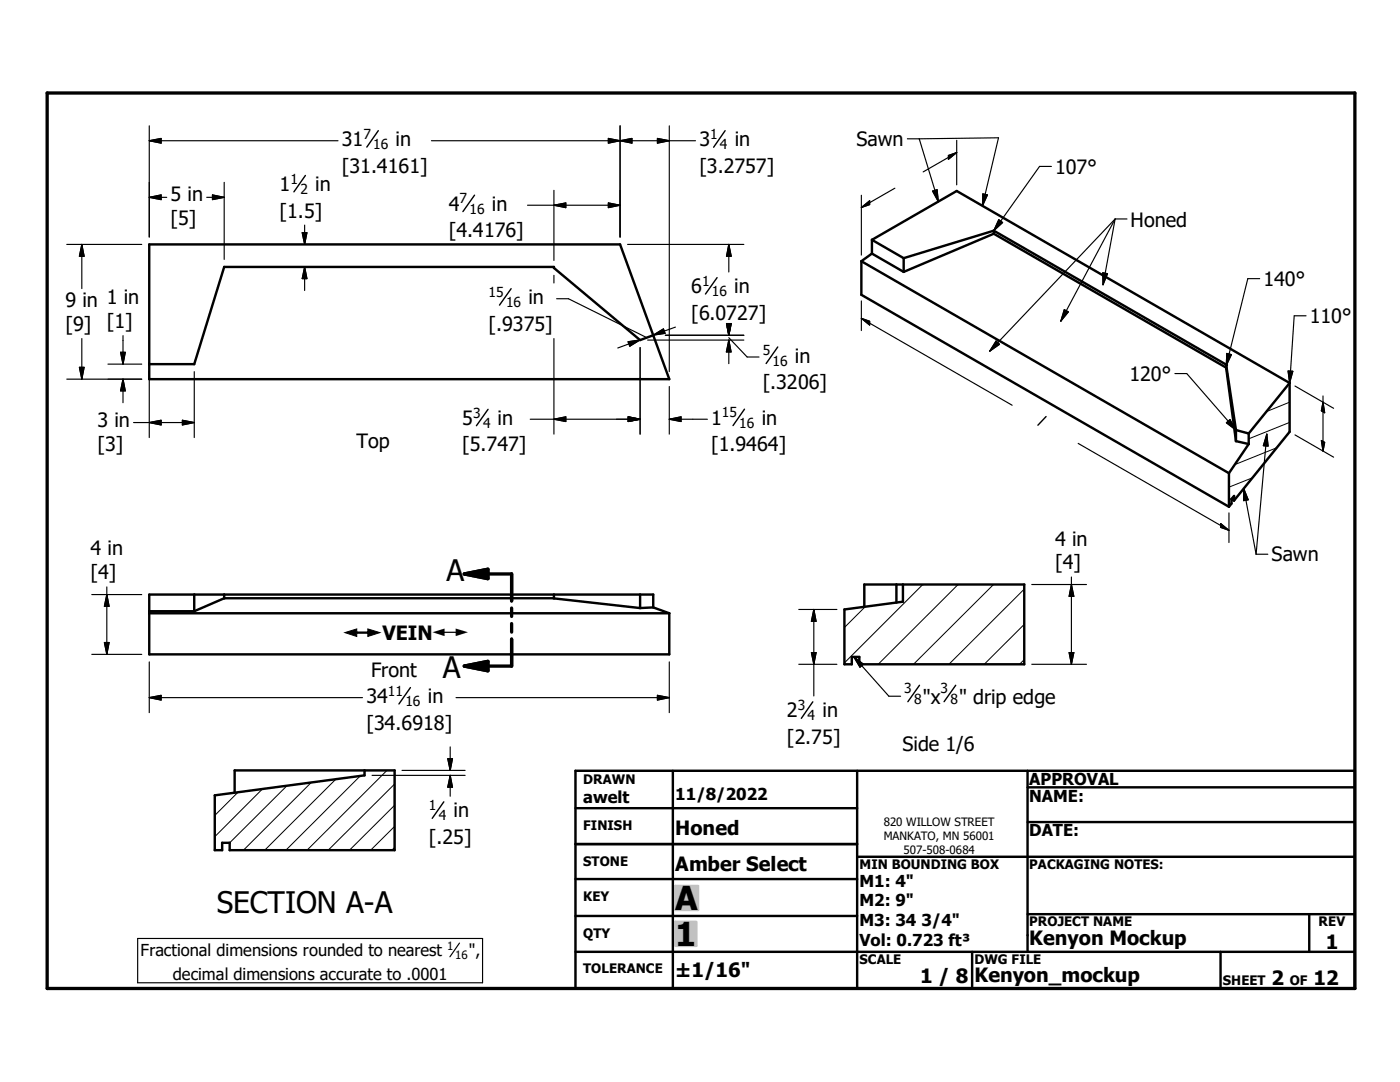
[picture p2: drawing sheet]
<svg xmlns="http://www.w3.org/2000/svg" width="279mm" height="216mm" viewBox="0 0 279 216" stroke-linecap="round" stroke-linejoin="round" font-family="sans-serif">
<g fill="none" stroke="#000" stroke-width=".2">
<path d="M250 95.3l-4.7 1.9M254.8 89.3l-8.4 3.4M257.4 84.3l-8.2 3.3M257.4 80.3l-4.7 1.8M184.2 116.6l-15.7 15.7M191.2 116.6l-15.9 16M198.3 116.6l-16 16M204.4 117.5l-15 15.1M172.7 121l-4.2 4.2M204.4 131.6l-.9 1M204.4 124.6l-8 8M47.5 158.1l-4.6 4.6"/>
<path d="M52.4 157.4l-9.5 9.6M57.3 156.8l-11.5 11.4M62.1 156.1l-13.5 13.5M67 155.5l-14.2 14.1M71.9 154.8l-14.8 14.8M73 153.7l-.3 .3M77.2 153.7l-15.9 15.9M78.8 156.4l-13.3 13.2M78.8 169.1l-.6 .5M78.8 164.9l-4.8 4.7M78.8 160.7l-9.1 8.9"/>
</g>
<g fill="none" stroke="#000" stroke-width=".48">
<path d="M29.8 48.8h94l9.8 26.9h-103.8zM171.9 52.1v6.7l73.4 42.3M171.9 52.1l73.4 42.3M174 47.9l6.3 3.6M174 47.9v2.7M174 50.6l6.3 3.7M174 47.9l16.9-9.8 66.5 38.3M174 50.6l-2.1 1.5M180.3 51.5v2.8M198.3 46l-18 5.5M198.3 46.6l-18 7.7M198.3 46v.6"/>
<path d="M198.3 46l46.6 26.8-.2 .1M198.3 46.6l46.4 26.8M130.4 66.9l-2.7 1-17.2-14.4v-.2h-65.8l-5.9 19.4h-9M244.7 72.9l2 15.1M244.7 72.9l2 12.9M257.4 76.4l-8.2 10.1M257.4 76.4v9.8l-11.1 13.7M245.3 94.4v6.7M245.8 99.6v.9l-.5 .6M245.8 99.6l.5-.6v.9M245.8 99.6l.5 .3M246.7 85.8v2.2"/>
<path d="M246.7 88l2.5 .6M246.7 85.8l2.5 .7M249.2 88.6l-3.9 5.8M249.2 86.5v2.1M38.8 118.6v3.4M44.7 119.4l-5.9 2.6M44.7 118.6v.8M44.7 119.4h65.8M110.5 118.6v.8M110.5 119.4l17.2 1.9M127.7 118.6v2.7M178.9 116.6v3.6"/>
<path d="M180.2 116.6v3.5l-11.7 1.5v11h1.5v-1.5h1.5v1.5h32.9v-16h-31.9v4.5M29.8 122h9M29.8 122.4h103.8M130.4 121.2v-2.6h-100.6v12h103.8v-8.2M130.4 121.2l3.2 1.2M130.4 121.2l-2.7 .1M72.7 153.7v1l-29.8 4v10.9h1.4v-1.4h1.5v1.4h33v-15.9h-32v4.5M114.8 153.8h155.6v43.4h-155.6zM134.3 153.8v43.4M171.1 153.8v43.4M205.1 157.1h65.3M205.1 153.8v36.1"/>
<path d="M114.8 175.4h56.3M114.8 161.3h56.3M114.8 168.4h56.3M171.1 171h99.3M205.1 164h65.3M114.8 182.8h56.3M114.8 189.9h155.6M194 189.9v7.3M205.1 182.4h65.3M243.6 189.9v7.3M261.3 182.4v7.5"/>
</g>
<path d="M9.4 18.6h261v178.6h-261zM92.7 114.5h9.4v5.4M92.7 114.5l4.7-.9v1.9zM92.7 132.9l4.7-.9v1.8zM102.1 121.3v1.7M102.1 124.4v1.7M102.1 127.5v5.4h-9.4" fill="none" stroke="#000" stroke-width=".66"/>
<g fill="#c0c0c0" stroke="#c0c0c0" stroke-width=".48">
<path d="M134.8 183.9h4.2v4.8z"/>
<path d="M134.8 183.9l4.2 4.8h-4.2z"/>
<path d="M134.8 176.8h4.5v4.8z"/>
<path d="M134.8 176.8l4.5 4.8h-4.5z"/>
</g>
<path d="M92.7 114.5l4.7-.9v1.9zM92.7 132.9l4.7-.9v1.8z" fill="#000" stroke="#000" stroke-width=".66"/>
<g fill="none" stroke="#000" stroke-width=".23">
<path d="M29.8 39.4h3.5M29.8 39.4l2.4-.5v.9zM29.8 28.1l2.4-.5v1zM29.8 25.1v22.2M29.8 28.1h37.7M41.3 39.4h3.4M42.4 38.9l2.3 .5-2.3 .4zM44.7 36.4v15.4M86.1 28.1h52.7M110.5 38v14M121.4 27.6l2.4 .5-2.4 .5zM123.8 25.1v22.2"/>
<path d="M123.8 28.1l2.3-.5v1zM131.2 27.6l2.4 .5-2.4 .5zM133.6 25.1v49.1M171.9 39v11.9M178.6 37.5l-6.7 3.9M181.1 27.7h2.4M183.5 27.7l3.8 12.5M183.5 27.7l15.8-.2-3.2 13.6M186.1 38.1l.9-.2 .3 2.3zM189.3 31l1.6-.6-1.6 1.4zM190.9 30.4l-6.7 3.9M190.9 28v8.9"/>
<path d="M196.1 38.7l1 .2-1 2.2zM209.8 33.2h-2.3l-9.2 12.8M13.3 48.8h15M16.3 48.8v8.8M16.3 48.8l.5 2.3h-1zM60.3 46.4h1l-.5 2.4zM60.8 44.9v3.9M60.8 53.3v4.7M60.8 53.3l.5 2.3h-1zM105.3 41h18.5M110.5 41l2.4-.5v.9zM110.5 54.9v1.6"/>
<path d="M111.1 59.6h2.3l15.6 7.8M121.4 40.5l2.4 .5-2.4 .4zM125.3 48.8h23.1M145.4 48.8l.5 2.3h-.9zM145.4 48.8v5.5M171.9 41.4l1.7-1.3v.7zM199.3 43.8l.8 .6-1.8 1.6zM220.1 54.4l.9 .2-.9 2.2zM222.5 43.7l-25 26.4M222.5 43.7l-10.8 20.4M222.5 43.7l-2.4 13.1M222.5 43.7h2.4"/>
<path d="M251.4 55.6h-2.4l-4.3 17.3M13.3 75.7h15M15.8 73.3h1l-.5 2.4zM16.3 67.6v8.1M21.5 72.7h6.8M24.1 70.3h.9l-.5 2.4zM24.5 67v5.7M24.5 75.7v4.7M24.5 75.7l.5 2.3h-.9zM29.8 74.2v13.1M38.8 74.2v13.1M110.5 67.6v19"/>
<path d="M125.4 68.2l2.3-.4-2 1.3zM127.7 67.8l-4.4 1.6M127.7 69.4v17.2M129.2 67.9h19.2M130.4 66.9l2-1.3 .3 .9zM132.8 66.9h15.6M133.6 77.1v9.5M134.8 65.3l-4.4 1.6M145 64.6h.9l-.5 2.3zM145.1 65.3l.3 1.6M145.4 64.6v2.3M145.4 67.9v4.7"/>
<path d="M145.4 67.9l.5 2.3h-.9zM145.4 67.4l3.7 3.8h2.4M145.8 65.3l-.4 1.6M171.9 63.5l30.1 17.4M171.9 63.5l1.7 .6v.8zM171.9 60v6M198.8 68l.7 .7-2 1.4zM212.4 61.8l.8 .4-1.5 1.9zM234.5 74.5h2.3l9.9 11.3M244.8 70.5l.9 .3-1 2.1zM257.1 74l.9 .1-.6 2.3zM258.4 77l7.7 4.5"/>
<path d="M260.7 63h-2.4l-.9 13.4M264 79v11M26.7 84.3h12.1M29.8 84.3l2.4-.4v.9zM36.4 83.9l2.4 .4-2.4 .5zM105.8 83.7h21.9M110.5 83.7l2.4-.5v.9zM125.4 83.2l2.3 .5-2.3 .4zM133.6 83.7h7.6M133.6 83.7l2.3-.5v.9zM215.2 88.5l30.1 17.3M244.8 84.4l.7-.7 1.2 2.1z"/>
<path d="M248.2 97.5l2.5 13.1M248.2 97.5l.9 2.2-.9 .2zM252.8 86.6l-2.1 24M252.8 86.6l.3 2.4-1-.1zM258.4 86.8l7.7 4.4M263.7 87.9l.7 .4-.4 1.7zM264 80.3l.4 2.1-.7-.4zM18.3 118.6h10M21.3 117.1v13.5M21.3 118.6l.5 2.4h-1zM205.9 116.6h10.9M213.8 115.1v17.5"/>
<path d="M213.8 116.6l.5 2.4h-.9zM243.6 104.5l1.7 1.3-1.7-.6zM245.3 102.3v6M250.7 110.6h2.3M18.3 130.6h10M20.8 128.2h1l-.5 2.4zM29.8 139.2l2.4-.5v1zM29.8 132.1v10.1M29.8 139.2h42.5M91 139.2h42.6M131.2 138.7l2.4 .5-2.4 .5zM133.6 132.1v10.1"/>
<path d="M159.4 132.6h7.6M159.4 121.6h7.6M161.9 130.2h1l-.5 2.4zM162.4 121.6v17.3M162.4 121.6l.5 2.4h-1zM170.4 131.1l7 7.8h2.3M170.4 131.1l1.9 1.4-.7 .6zM205.9 132.6h10.9M213.4 130.2h.9l-.5 2.4zM74.3 154.7h18.5M80.2 153.7h12.6M89.4 151.4h.9l-.5 2.3z"/>
<path d="M89.8 149v4.7M89.8 154.7v4.2M89.8 154.7l.5 2.4h-.9zM27.5 187.3h68.8v8.8h-68.8zM91.7 188.2l-1.9 2.7"/>
</g>
<g fill="none" stroke="#000" stroke-width=".28">
<path d="M60.9 35l-2.2 3.3M75.5 26.1l-2.3 3.3M94.7 38.9l-2.3 3.3M144.7 26.1l-2.3 3.3M102 57.6l-2.3 3.3M143.1 55.4l-2.3 3.3M155.2 69.2l-2.3 3.3M97.4 81.7l-2.3 3.2M148.6 81.6l-2.3 3.3M208.8 83.1l-1.7 1.7M81.9 137.2l-2.3 3.3M183.5 136.7l-2.3 3.3"/>
<path d="M190.7 136.7l-2.3 3.3M88.6 160l-2.3 3.3M162.2 140l-2.3 3.3"/>
</g>
<g fill="#000" stroke="#000" stroke-width=".23">
<path d="M29.8 39.4l2.4-.5v.9zM29.8 28.1l2.4-.5v1zM42.4 38.9l2.3 .5-2.3 .4zM121.4 27.6l2.4 .5-2.4 .5zM123.8 28.1l2.3-.5v1zM131.2 27.6l2.4 .5-2.4 .5zM186.1 38.1l.9-.2 .3 2.3zM189.3 31l1.6-.6-1.6 1.4zM196.1 38.7l1 .2-1 2.2zM16.3 48.8l.5 2.3h-1zM60.3 46.4h1l-.5 2.4zM60.8 53.3l.5 2.3h-1z"/>
<path d="M110.5 41l2.4-.5v.9zM121.4 40.5l2.4 .5-2.4 .4zM145.4 48.8l.5 2.3h-.9zM171.9 41.4l1.7-1.3v.7zM199.3 43.8l.8 .6-1.8 1.6zM220.1 54.4l.9 .2-.9 2.2zM15.8 73.3h1l-.5 2.4zM24.1 70.3h.9l-.5 2.4zM24.5 75.7l.5 2.3h-.9zM125.4 68.2l2.3-.4-2 1.3zM130.4 66.9l2-1.3 .3 .9zM145 64.6h.9l-.5 2.3z"/>
<path d="M145.4 67.9l.5 2.3h-.9zM171.9 63.5l1.7 .6v.8zM198.8 68l.7 .7-2 1.4zM212.4 61.8l.8 .4-1.5 1.9zM244.8 70.5l.9 .3-1 2.1zM257.1 74l.9 .1-.6 2.3zM29.8 84.3l2.4-.4v.9zM36.4 83.9l2.4 .4-2.4 .5zM110.5 83.7l2.4-.5v.9zM125.4 83.2l2.3 .5-2.3 .4zM133.6 83.7l2.3-.5v.9zM244.8 84.4l.7-.7 1.2 2.1z"/>
<path d="M248.2 97.5l.9 2.2-.9 .2zM252.8 86.6l.3 2.4-1-.1zM263.7 87.9l.7 .4-.4 1.7zM264 80.3l.4 2.1-.7-.4zM213.8 116.6l.5 2.4h-.9zM243.6 104.5l1.7 1.3-1.7-.6zM20.8 128.2h1l-.5 2.4zM21.3 118.6l.5 2.4h-1zM29.8 139.2l2.4-.5v1zM131.2 138.7l2.4 .5-2.4 .5zM161.9 130.2h1l-.5 2.4zM162.4 121.6l.5 2.4h-1z"/>
<path d="M170.4 131.1l1.9 1.4-.7 .6zM213.4 130.2h.9l-.5 2.4zM89.4 151.4h.9l-.5 2.3zM89.8 154.7l.5 2.4h-.9z"/>
</g>
<g fill="#fff" stroke="#fff" stroke-width=".23">
<path d="M68.8 124.9h25.1v2.9z"/>
<path d="M68.8 124.9l25.1 2.9h-25.1z"/>
</g>
<g font-size="6.6">
<text x="134.7" y="181.6">A</text>
<text x="134.7" y="188.7">1</text>
</g>
<g font-size="5.9">
<text x="89.1" y="116">A</text>
<text x="88.4" y="135.3">A</text>
<text x="43.3" y="182.2">SECTION A-A</text>
</g>
<g font-size="3.9">
<text x="68.2" y="29.2">31</text>
<text x="78.9" y="29.2">in</text>
<text x="139.6" y="29.2">3</text>
<text x="146.6" y="29.2">in</text>
<text x="170.9" y="29.1">Sawn</text>
<text x="68.2" y="34.5">[31.4161]</text>
<text x="139.6" y="34.5">[3.2757]</text>
<text x="210.6" y="34.7">107°</text>
<text x="34" y="40.2">5 in</text>
<text x="55.8" y="38.1">1</text>
<text x="62.9" y="38.1">in</text>
<text x="34" y="45">[5]</text>
<text x="55.8" y="43.4">[1.5]</text>
<text x="89.6" y="42">4</text>
<text x="89.6" y="47.4">[4.4176]</text>
<text x="98.1" y="42">in</text>
<text x="225.6" y="45.2">Honed</text>
<text x="138" y="58.5">6</text>
<text x="146.5" y="58.5">in</text>
<text x="252.1" y="57.1">140°</text>
<text x="13.1" y="61.3">9 in 1 in</text>
<text x="21.3" y="65.5">[1]</text>
<text x="105.5" y="60.7">in</text>
<text x="138" y="63.8">[6.0727]</text>
<text x="261.4" y="64.5">110°</text>
<text x="13.1" y="66.1">[9]</text>
<text x="97.5" y="66.1">[.9375]</text>
<text x="152.2" y="77.7">[.3206]</text>
<text x="158.6" y="72.3">in</text>
<text x="225.4" y="76">120°</text>
<text x="19.4" y="85.1">3 in</text>
<text x="19.4" y="90">[3]</text>
<text x="71.1" y="89.4">Top</text>
<text x="92.2" y="84.8">5</text>
<text x="99.3" y="84.8">in</text>
<text x="141.9" y="84.7">1</text>
<text x="152" y="84.7">in</text>
<text x="92.2" y="90.1">[5.747]</text>
<text x="141.9" y="90.1">[1.9464]</text>
<text x="18.1" y="110.8">4 in</text>
<text x="210.6" y="108.9">4 in</text>
<text x="210.6" y="113.6">[4]</text>
<text x="253.7" y="112">Sawn</text>
<text x="18.1" y="115.6">[4]</text>
<text x="76.3" y="127.8">VEIN</text>
<text x="74" y="135">Front</text>
<text x="73.1" y="140.3">34</text>
<text x="85.4" y="140.3">in</text>
<text x="157.1" y="143.1">2</text>
<text x="164.1" y="143.1">in</text>
<text x="184.2" y="140.4">&quot;x</text>
<text x="191.4" y="140.4">&quot; drip edge</text>
<text x="73.1" y="145.6">[34.6918]</text>
<text x="157.1" y="148.5">[2.75]</text>
<text x="180.1" y="149.8">Side 1/6</text>
<text x="90.5" y="163.1">in</text>
<text x="134.7" y="166.6">Honed</text>
<text x="85.6" y="168.4">[.25]</text>
<text x="134.7" y="173.8">Amber Select</text>
<text x="205.4" y="188.6">Kenyon Mockup</text>
<text x="264.6" y="189.3">1</text>
<text x="134.7" y="194.9">±1/16&quot;</text>
<text x="183.6" y="196.1">1 / 8</text>
<text x="194.5" y="196">Kenyon_mockup</text>
<text x="253.8" y="196.6">2</text>
<text x="262.1" y="196.6">12</text>
</g>
<g font-size="3.3">
<text x="116.4" y="160.2">awelt</text>
<text x="134.7" y="159.7">11/8/2022</text>
<text x="205.4" y="156.7">APPROVAL</text>
<text x="205.4" y="159.9">NAME:</text>
<text x="205.4" y="166.9">DATE:</text>
<text x="171.5" y="176.9">M1: 4&quot;</text>
<text x="171.5" y="180.8">M2: 9&quot;</text>
<text x="171.5" y="184.8">M3: 34 3/4&quot;</text>
<text x="28.1" y="190.8">Fractional dimensions rounded to nearest</text>
<text x="93.6" y="190.8">&quot;,</text>
<text x="171.5" y="188.7">Vol: 0.723 ft³</text>
<text x="34.5" y="195.5">decimal dimensions accurate to .0001</text>
</g>
<g font-size="3.1">
<text x="68.8" y="127.8">#</text>
<text x="86.4" y="127.8">#</text>
</g>
<g font-size="2.8">
<text x="72.5" y="27.7">7</text>
<text x="74.5" y="29.8">16</text>
<text x="141.7" y="27.8">1</text>
<text x="143.7" y="29.8">4</text>
<text x="58" y="36.7">1</text>
<text x="59.9" y="38.7">2</text>
<text x="91.7" y="40.6">7</text>
<text x="93.7" y="42.6">16</text>
<text x="97.5" y="59.2">15</text>
<text x="140.1" y="57.1">1</text>
<text x="142.1" y="59.1">16</text>
<text x="101" y="61.3">16</text>
<text x="152.2" y="70.9">5</text>
<text x="154.2" y="72.9">16</text>
<text x="94.4" y="83.3">3</text>
<text x="144.1" y="83.3">15</text>
<text x="96.4" y="85.3">4</text>
<text x="147.5" y="85.3">16</text>
<text x="77.4" y="138.8">11</text>
<text x="80.9" y="140.9">16</text>
<text x="159.2" y="141.6">3</text>
<text x="161.2" y="143.7">4</text>
<text x="180.5" y="138.3">3</text>
<text x="182.5" y="140.4">8</text>
<text x="187.7" y="138.3">3</text>
<text x="189.7" y="140.4">8</text>
<text x="85.6" y="161.6">1</text>
<text x="87.5" y="163.6">4</text>
</g>
<g font-size="2.6">
<text x="116.4" y="156.4">DRAWN</text>
<text x="116.4" y="165.6">FINISH</text>
<text x="116.4" y="172.8">STONE</text>
<text x="171.5" y="173.4">MIN BOUNDING BOX</text>
<text x="205.4" y="173.4">PACKAGING NOTES:</text>
<text x="116.4" y="179.9">KEY</text>
<text x="205.4" y="184.8">PROJECT NAME</text>
<text x="263.1" y="184.8">REV</text>
<text x="116.4" y="187.1">QTY</text>
<text x="116.4" y="194.2">TOLERANCE</text>
<text x="171.5" y="192.4">SCALE</text>
<text x="194.5" y="192.4">DWG FILE</text>
<text x="244.1" y="196.6">SHEET</text>
<text x="257.4" y="196.6">OF</text>
</g>
<g font-size="2.3">
<text x="176.4" y="164.8">820 WILLOW STREET</text>
<text x="176.4" y="167.6">MANKATO, MN 56001</text>
<text x="180.3" y="170.3">507-508-0684</text>
<text x="89.2" y="189.6">1</text>
<text x="90.8" y="191.3">16</text>
</g>
</svg>
